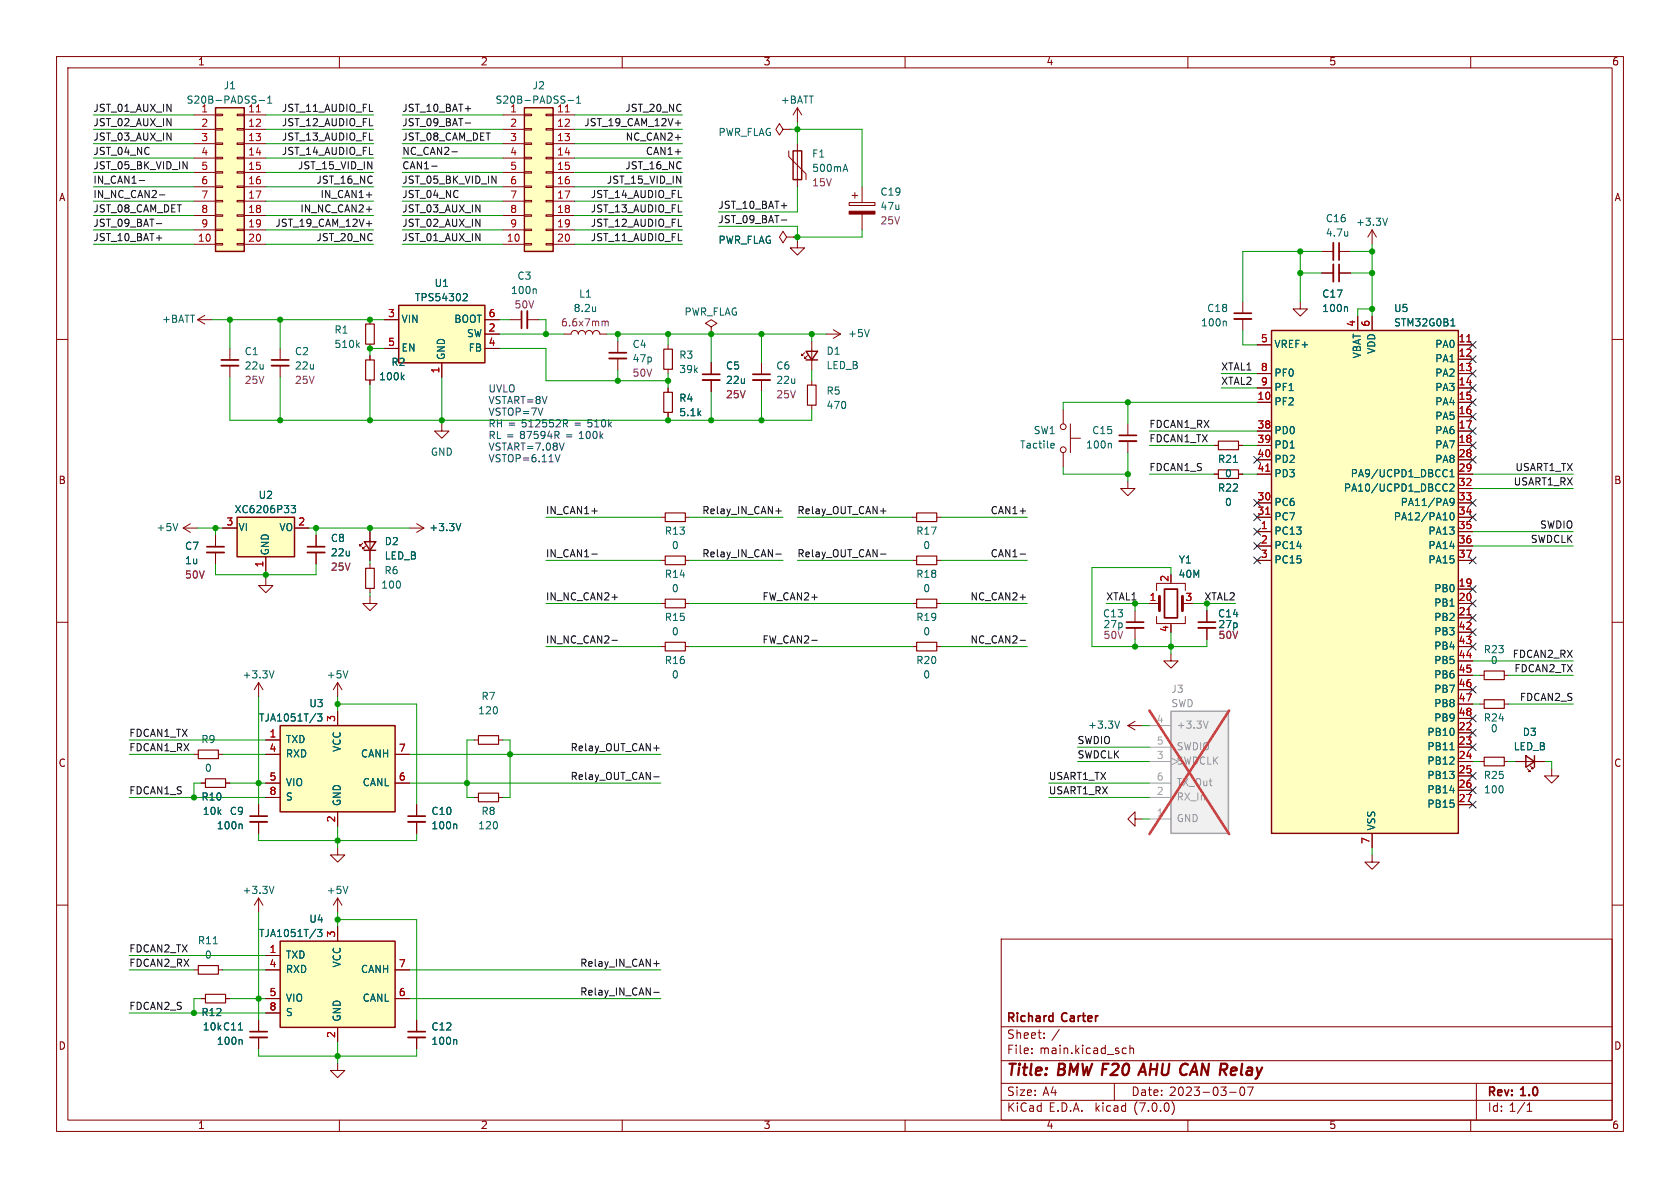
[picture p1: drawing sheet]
<svg xmlns="http://www.w3.org/2000/svg" width="297mm" height="210mm" viewBox="0 0 297 210" stroke-linecap="round" stroke-linejoin="round" font-family="sans-serif">
<g fill="none" stroke="#840000" stroke-width=".18">
<path d="M10 10h277v190h-277zM12 12h273v186h-273zM60 10v2M110 10v2M141 19.1v2.5M141 19.1l-.8 1.2M141 19.1l.7 1.2M160 10v2M210 10v2M260 10v2M34.3 20.3h3.8M34.3 22.9h3.8"/>
<path d="M34.3 25.4h3.8M34.3 27.9h3.8M34.3 30.5h3.8M34.3 33h3.8M34.3 35.6h3.8M34.3 38.1h3.8M38.1 38h1.3v.2h-1.3zM38.1 35.4h1.3v.3h-1.3zM38.1 32.9h1.3v.2h-1.3zM38.1 30.4h1.3v.2h-1.3zM38.1 27.8h1.3v.3h-1.3zM38.1 25.3h1.3v.2h-1.3z"/>
<path d="M38.1 22.7h1.3v.3h-1.3zM38.1 20.2h1.3v.2h-1.3zM41.9 38h1.3v.2h-1.3zM41.9 35.4h1.3v.3h-1.3zM41.9 32.9h1.3v.2h-1.3zM41.9 30.4h1.3v.2h-1.3zM41.9 27.8h1.3v.3h-1.3zM41.9 25.3h1.3v.2h-1.3zM41.9 22.7h1.3v.3h-1.3zM41.9 20.2h1.3v.2h-1.3zM43.2 20.3h3.8M43.2 22.9h3.8"/>
<path d="M43.2 25.4h3.8M43.2 27.9h3.8M43.2 30.5h3.8M43.2 33h3.8M43.2 35.6h3.8M43.2 38.1h3.8M88.9 20.3h3.8M88.9 22.9h3.8M88.9 25.4h3.8M88.9 27.9h3.8M88.9 30.5h3.8M88.9 33h3.8"/>
<path d="M88.9 35.6h3.8M88.9 38.1h3.8M92.7 38h1.3v.2h-1.3zM92.7 35.4h1.3v.3h-1.3zM92.7 32.9h1.3v.2h-1.3zM92.7 30.4h1.3v.2h-1.3zM92.7 27.8h1.3v.3h-1.3zM92.7 25.3h1.3v.2h-1.3zM92.7 22.7h1.3v.3h-1.3zM92.7 20.2h1.3v.2h-1.3zM96.5 38h1.3v.2h-1.3zM96.5 35.4h1.3v.3h-1.3z"/>
<path d="M96.5 32.9h1.3v.2h-1.3zM96.5 30.4h1.3v.2h-1.3zM96.5 27.8h1.3v.3h-1.3zM96.5 25.3h1.3v.2h-1.3zM96.5 22.7h1.3v.3h-1.3zM96.5 20.2h1.3v.2h-1.3zM97.8 20.3h3.8M97.8 22.9h3.8M97.8 25.4h3.8M97.8 27.9h3.8M97.8 30.5h3.8M97.8 33h3.8"/>
<path d="M97.8 35.6h3.8M97.8 38.1h3.8M138.4 22.9l-.6-1.1-.6 1.1 .6 1 .6-1h1.3M139.4 26.7v1l3.1 3v1.1M139.7 22.9h.1M141 25.4v7.6M150.1 35.8h4.6v.5h-4.6zM150.6 34.5h1M151.1 34v1.1M152.4 33v2.8M152.4 37.8v2.8M10 60h2"/>
<path d="M34.3 43.2h3.8M34.3 40.6h3.8M34.9 56.5h2.6M34.9 56.5l1.3 .8M36.2 55.8l-1.3 .7M38.1 43.1h1.3v.2h-1.3zM38.1 40.5h1.3v.3h-1.3zM41.9 43.1h1.3v.2h-1.3zM41.9 40.5h1.3v.3h-1.3zM43.2 43.2h3.8M43.2 40.6h3.8M65.4 56.5v.8"/>
<path d="M67.9 56.5h2.6M85.7 59.1h2.6M85.7 56.5h2.6M88.9 43.2h3.8M88.9 40.6h3.8M90.2 56.5h2M92.7 43.1h1.3v.2h-1.3zM92.7 40.5h1.3v.3h-1.3zM93.2 56.5h2M96.5 43.1h1.3v.2h-1.3zM96.5 40.5h1.3v.3h-1.3zM97.8 43.2h3.8"/>
<path d="M97.8 40.6h3.8M99.7 59.1h1.3a.64 .64 0 0 1 .6-.7 .64 .64 0 0 1 .6 .7 .64 .64 0 0 1 .7-.7 .64 .64 0 0 1 .6 .7 .64 .64 0 0 1 .6-.7 .64 .64 0 0 1 .7 .7 .64 .64 0 0 1 .6-.7 .64 .64 0 0 1 .6 .7h1.3M125.7 57.8l1-.6-1-.7-1 .7 1 .6v1.3M125.7 59.1h.1M139.1 41.9l-.7-1-.6 1 .6 1 .7-1h1.2M140.3 41.9h.1M141 42.5v1.3h1.2l-1.2 1.3-1.3-1.3h1.3M146 59.1h2.6M147.3 58.3l1.3 .8M148.6 59.1l-1.3 .7M219.7 53.3v2.1M219.7 56.4v2"/>
<path d="M229.9 53.3v1.3h1.2l-1.2 1.3-1.3-1.3h1.3M233.7 48.3h2M233.7 44.5h2M236.7 48.3h2.1M236.7 44.5h2.1M240 55.9v2.5M242.6 40.6l-.8 1.3M242.6 40.6v2.6M242.6 55.9v2.5M242.6 40.6l.7 1.3M285 60h2M40.6 61.6v2"/>
<path d="M40.6 64.6v2.1M49.5 61.6v2M49.5 64.6v2.1M65.4 60.8v.8M65.4 62.9v.7M65.4 67.2v.7M67.9 61.6h2.6M78.1 74.9v1.3h1.3l-1.3 1.3-1.3-1.3h1.3M78.1 64.1v2.6M85.7 61.6h2.6M109.2 60.3v2.1M109.2 63.4v2"/>
<path d="M118.1 61v.7M118.1 65.3v.7M118.1 68.6v.7M118.1 72.9v.8M125.7 64.1v2.1M125.7 67.2v2M134.6 64.1v2.1M134.6 67.2v2M142.2 62.4l-.5 .5v-.3v.3h.3M142.7 62.9l-.5 .5v-.3v.3h.3M143.5 60.3v5.1M143.5 67.3v.8"/>
<path d="M143.5 71.6v.8M188 72.4v2.5M189.2 77.5h1.8M189.2 74.9v5.1M199.4 74.9v2.1M199.4 78v2M214.6 78.7h.8M218.9 78.7h.8M222.2 71.1h2.6M222.2 61h2.6M222.2 66h2.6M222.2 68.6h2.6"/>
<path d="M222.2 76.2h2.6M222.2 78.7h2.6M257.8 71.1h2.5M257.8 61h2.5M257.8 63.5h2.5M257.8 66h2.5M257.8 68.6h2.5M257.8 73.7h2.5M257.8 76.2h2.5M257.8 78.7h2.5M32.4 93.3h2.5M32.4 93.3l1.3 .8"/>
<path d="M33.7 92.6l-1.3 .7M38.1 94.6v2M38.1 97.7v2M39.4 93.3h2.5M47 98.4v2.6M52.1 93.3h2.5M55.9 94.6v2M55.9 97.7v2M64.1 96l-.5 .5v-.2v.2h.3M64.6 96.5l-.5 .5v-.2v.2h.3M65.4 94v5.1M65.4 99.7v.8"/>
<path d="M72.4 93.3h2.5M73.7 92.6l1.2 .7M74.9 93.3l-1.2 .8M116.8 91.4h.8M116.8 99.1h.8M121.2 91.4h.7M121.2 99.1h.7M161.3 91.4h.8M161.3 99.1h.8M165.6 91.4h.8M165.6 99.1h.8M188 80v2.6"/>
<path d="M199.4 85.1v1.3h1.3l-1.3 1.2-1.3-1.2h1.3M214.6 83.8h.8M218.9 83.8h.8M222.2 91.4h2.6M222.2 99.1h2.6M222.2 94h2.6M222.2 96.5h2.6M222.2 81.3h2.6M222.2 83.8h2.6M222.2 88.9h2.6M257.8 91.4h2.5M257.8 99.1h2.5"/>
<path d="M257.8 94h2.5M257.8 96.5h2.5M257.8 81.3h2.5M257.8 83.8h2.5M257.8 88.9h2.5M257.8 86.4h2.5M10 110h2M47 102.2v1.3h1.3l-1.3 1.3-1.3-1.3h1.3M65.4 105.4v1.3h1.3l-1.3 1.3-1.3-1.3h1.3M65.4 104v.8M116.8 106.7h.8M116.8 114.3h.8"/>
<path d="M121.2 106.7h.7M121.2 114.3h.7M161.3 106.7h.8M161.3 114.3h.8M165.6 106.7h.8M165.6 114.3h.8M200.7 108v2M200.7 111v2M203.2 106.7h1.8M204.5 109v1.2h5v-1.2M204.5 104.4v-1.3h5v1.3M207 115.6v1.2h1.3l-1.3 1.3-1.3-1.3h1.3"/>
<path d="M207 110.2v.3M213.4 108v2M213.4 111v2M257.8 119.4h2.5M257.8 106.7h2.5M257.8 114.3h2.5M257.8 104.1h2.5M257.8 109.2h2.5M257.8 111.8h2.5M257.8 116.8h2.5M261.6 119.4h.8M265.9 119.4h.8"/>
<path d="M285 110h2M34.3 133.4h.8M35.6 138.4h.7M38.6 133.4h.8M39.9 138.4h.7M45.7 120.7v2.5M45.7 120.7l-.7 1.2M45.7 120.7l.8 1.2M47 138.4h2.5M47 133.4h2.5M47 130.8h2.5M59.7 120.7l-.8 1.2"/>
<path d="M59.7 120.7v2.5M59.7 125.7v2.6M59.7 120.7l.8 1.2M69.8 138.4h2.6M69.8 133.4h2.6M83.8 130.8h.8M88.1 130.8h.8M199.4 128.3h2.5M199.4 128.3l1.3 .7M200.7 127.5l-1.3 .8M257.8 129.5h2.5M257.8 132.1h2.5"/>
<path d="M257.8 134.6h2.5M257.8 137.2h2.5M257.8 139.7h2.5M257.8 121.9h2.5M257.8 124.5h2.5M257.8 127h2.5M261.6 134.6h.8M261.6 124.5h.8M265.9 134.6h.8M265.9 124.5h.8M268 134.6h5M270 135.9l.5 .5h-.2h.2v-.3"/>
<path d="M270.5 135.4l.5 .5h-.2h.2v-.3M274.3 135.9v1.3h1.3l-1.3 1.2-1.3-1.2h1.3M10 160h2M45.7 142.2v2.1M45.7 145.3v2M45.7 158.8v2.5M45.7 158.8l-.7 1.2M45.7 158.8l.8 1.2M47 141h2.5M59.7 149.9v1.2h1.3l-1.3 1.3-1.3-1.3h1.3M59.7 143.5v2.6M59.7 158.8v2.5"/>
<path d="M59.7 158.8l-.8 1.2M59.7 158.8l.8 1.2M73.7 142.2v2.1M73.7 145.3v2M83.8 141h.8M88.1 141h.8M200.7 144.8v1.3l-1.3-1.3 1.3-1.3v1.3h1.2M242.6 151.1v1.3h1.2l-1.2 1.3-1.3-1.3h1.3M242.6 147.3v2.6M257.8 142.2h2.5M285 160h2M34.3 171.5h.8"/>
<path d="M35.6 176.5h.7M38.6 171.5h.8M39.9 176.5h.7M47 171.5h2.5M47 176.5h2.5M47 168.9h2.5M47 179.1h2.5M59.7 163.8v2.6M69.8 171.5h2.6M69.8 176.5h2.6M177 166h108v32h-108zM45.7 180.3v2.1"/>
<path d="M45.7 183.4v2M59.7 188v1.2h1.3l-1.3 1.3-1.3-1.3h1.3M59.7 181.6v2.6M60 198v2M73.7 180.3v2.1M73.7 183.4v2M110 198v2M160 198v2M177 194.5h108M177 191.5h108M177 187.5h108M177 181.5h108"/>
<path d="M182.4 186.1v.2M182.4 185.3v.2M184.6 183.4v.2M184.6 182.6v.2M197 191.5v3M198.7 185.3h.4M199.1 186.2l-.4 .1M199.8 185.4l.2-.1h.3l.1 1M199.8 184.8v1.5M207.2 194.8a1.74 1.74 0 0 1 0 2.2M210 198v2M217.4 193.1h1.1"/>
<path d="M219.3 192.3a.81 .81 0 0 0 .4 1.4l.2-.2 .1-.4-.1-.8M221.5 192.2l-.6 1.5M260 198v2M261 191.5v6.5M270 196.5h.8M270 195.4l.4-.4v1.5"/>
<circle cx="188" cy="75.4" r=".51"/>
<circle cx="188" cy="79.5" r=".51"/>
</g>
<path d="M201.5 189.5h.9M202.1 188l-.9 2" fill="none" stroke="#840000" stroke-width=".4"/>
<g fill="none" stroke="#840000" stroke-width=".2">
<path d="M64.6 57.3h1.6v3.5h-1.6zM64.6 63.6h1.6v3.6h-1.6zM117.3 69.3h1.6v3.6h-1.6zM117.3 61.7h1.6v3.6h-1.6zM142.7 68.1h1.6v3.5h-1.6zM215.4 78h3.5v1.5h-3.5zM117.6 90.7h3.6v1.5h-3.6zM117.6 98.3h3.6v1.5h-3.6zM162.1 90.7h3.5v1.5h-3.5zM162.1 98.3h3.5v1.5h-3.5zM215.4 83.1h3.5v1.5h-3.5zM64.6 100.5h1.6v3.5h-1.6z"/>
<path d="M117.6 113.5h3.6v1.6h-3.6zM117.6 105.9h3.6v1.5h-3.6zM162.1 113.5h3.5v1.6h-3.5zM162.1 105.9h3.5v1.5h-3.5zM262.4 118.6h3.5v1.5h-3.5zM35.1 132.6h3.5v1.5h-3.5zM36.3 137.7h3.6v1.5h-3.6zM84.6 130h3.5v1.6h-3.5zM262.4 123.7h3.5v1.5h-3.5zM262.4 133.9h3.5v1.5h-3.5zM84.6 140.2h3.5v1.5h-3.5zM35.1 170.7h3.5v1.5h-3.5z"/>
<path d="M36.3 175.8h3.6v1.5h-3.6z"/>
</g>
<g fill="none" stroke="#006464" stroke-width=".18">
<path d="M45.8 17.8h1M47.3 18.2h.7M47.3 17.3l.4-.3v1.2M100.4 17.8h1M101.9 18.2h.8M101.9 17.3l.4-.3v1.2M149.1 29.9h.7M149.4 29l.5 1.3M245.3 38.6l-.4 1.2M82.1 51.9l.4 .1 .1 .3-.8 .9h.8M94.6 51.1l.2 .1v.7M153.7 58.3l-.4 1.2"/>
<path d="M216.6 56.8l.2 .2v.6M238 54.2l.2 .2v.7M256.5 57.6h.7M63.2 60.9l.3 .5M63.5 60.6l-.4 .5M71.1 66.7l.3 .4M71.4 66.3l-.4 .5M186 78.4h.3l.1 .3-.6 .1M186.3 79.1l-.3 .1M196.3 78.4l.2 .1v.7M31.4 92.5l-.4 1.3M51.5 89.4h.8l-.5 .5 .4 .1v.5l-.2 .1-.5-.1"/>
<path d="M81.5 92.5l-.5 1.3M255.6 83l.3 .1M255.6 85.6l.3 .1M255.9 84.2l-.3 .1M255.9 86.7l-.3 .1M256.3 84.3h.8M256.3 83.4l.4-.4v1.3M256.3 85.7l.5-.1 .3 .3-.8 .9h.8M256.5 90.7l.1-.1a.68 .68 0 0 1 .5 .7 .68 .68 0 0 1-.5 .6 .85 .85 0 0 1-.1-1.2zM257.1 88.6l-.3 .3h-.2l-.3-.3 .2-.4 .3-.1 .2 .1a.84 .84 0 0 1-.3 1.2h-.2M48.4 118.6l-.4 1.2M61.5 118.6l-.4 1.2"/>
<path d="M256.3 107.1h.8M56.1 126.2h.8l-.4 .5 .4 .1v.5l-.2 .2-.6-.2M197.9 127.5l-.4 1.2M256.3 132.5h.8M256.3 139.7h.8M42.6 145.7l.2 .2v.6M48.4 156.7l-.4 1.2M61.5 156.7l-.4 1.2M80.6 145.7l.1 .2v.6M56.1 164.3h.8l-.4 .5 .4 .1v.5l-.2 .2-.6-.2M42.6 183.8l.2 .2v.6M80.6 183.8l.1 .2v.6"/>
</g>
<g fill="none" stroke="#840000" stroke-width=".25">
<path d="M38.1 19.1h5.1v25.4h-5.1zM92.7 19.1h5.1v25.4h-5.1zM140.2 26.7h1.5v5.1h-1.5zM70.5 54h15.2v10.1h-15.2zM224.8 58.4h33v88.9h-33zM142.5 62.1h2l-1 1.5zM142.5 63.6h2M41.9 91.4h10.2v7h-10.2zM64.4 95.8h2l-1 1.5zM64.4 97.3h2M49.5 128.3h20.3v15.2h-20.3zM269.7 133.6l1.6 1-1.6 1z"/>
<path d="M271.3 133.6v2M49.5 166.4h20.3v15.2h-20.3z"/>
</g>
<g fill="none" stroke="#840000" stroke-width=".33">
<path d="M93.2 55v3M218.2 56.4h3M235.7 42.9v3.1M235.7 46.7v3.1M39.1 64.6h3.1M48 64.6h3.1M107.7 63.4h3M124.2 67.2h3.1M133.1 67.2h3M197.9 78h3M36.6 97.7h3M54.4 97.7h3"/>
<path d="M199.1 111h3.1M211.8 111h3.1M44.2 145.3h3M72.1 145.3h3.1M44.2 183.4h3M72.1 183.4h3.1"/>
</g>
<g fill="none" stroke="#840000" stroke-width=".3">
<path d="M92.2 55v3M218.2 55.4h3M236.7 42.9v3.1M236.7 46.7v3.1M39.1 63.6h3.1M48 63.6h3.1M107.7 62.4h3M124.2 66.2h3.1M133.1 66.2h3M197.9 77h3M36.6 96.6h3M54.4 96.6h3"/>
<path d="M199.1 110h3.1M205.9 104.1h2.3v5.1h-2.3zM211.8 110h3.1M44.2 144.3h3M72.1 144.3h3.1M44.2 182.4h3M72.1 182.4h3.1"/>
</g>
<g fill="#ffffc2" stroke="#ffffc2" stroke-width=".18">
<path d="M70.5 54h15.2v10.1h-15.2z"/>
<path d="M49.5 128.3h20.3v15.2h-20.3z"/>
<path d="M38.1 19.1h5.1v25.4h-5.1z"/>
<path d="M224.8 58.4h33v88.9h-33z"/>
<path d="M49.5 166.4h20.3v15.2h-20.3z"/>
<path d="M41.9 91.4h10.2v7h-10.2z"/>
<path d="M92.7 19.1h5.1v25.4h-5.1z"/>
</g>
<path d="M205 105.4v2.6M209 105.4v2.6" fill="none" stroke="#840000" stroke-width=".51"/>
<path d="M150.1 37.3h4.6v.5h-4.6z" fill="#840000" stroke="#840000" stroke-width=".18"/>
<path d="M106.8 56.8l.2 .2M107 57v.6M107 57l.2-.2h.3v.8" fill="none" stroke="#840084" stroke-width=".18"/>
<path d="M45.3 19.8h.8M99.9 19.8h.8M259.3 60.4h.7M223.8 90.9h.7M223.8 83.3h.7M259.3 108.7h.7" fill="none" stroke="#a90000" stroke-width=".18"/>
<path d="M207 125.7h10.2v21.6h-10.2z" fill="#f0f0f0" stroke="#f0f0f0" stroke-width=".18"/>
<path d="M207 125.7h10.2v21.6h-10.2z" fill="none" stroke="#a1a1a1" stroke-width=".25"/>
<path d="M203.2 134.6h3.8M203.2 128.3h3.8M203.2 132.1h3.8M203.2 138.4h3.8M207 134l1.3 .6-1.3 .7M203.2 144.8h3.8M203.2 141h3.8" fill="none" stroke="#a1a1a1" stroke-width=".18"/>
<path d="M213.6 127.5l-.4 1.2" fill="none" stroke="#989898" stroke-width=".18"/>
<path d="M203.2 125.6l14.1 21.8M217.3 125.6l-14.1 21.8" fill="none" stroke="#eb3a3d" stroke-width=".46"/>
<g fill="none" stroke="#0f0f0f" stroke-width=".18">
<path d="M24.6 31.9h1M27.6 39.5h1M28.2 34.5h.9M64.8 39.5h.9M64.8 34.5h.9M64.8 37h.9M76.3 29.4h1M79.9 26.8h1M82.2 21.8h1M119.4 21.8h.9M119.4 24.3h.9M138.1 38.9h1"/>
<path d="M104.6 90.3h1M104.6 98h1M137.2 90.3h.9M137.2 98h.9M137.6 89.8v1M155.7 90.3h.9M155.7 98h.9M180.3 98h1M108.2 105.6h1M108.2 113.2h1M143.5 113.2h1M180.3 105.6h1"/>
<path d="M180.3 113.2h1M115.6 132.2h.9M115.6 137.3h.9M115.6 170.3h.9M115.6 175.4h.9M116.1 169.9v.9"/>
</g>
<path d="M98.4 76.9l.4 .6M98.8 76.4v.3l-.1 .2M99.6 74.2h.5l.2 .2-.1 .4-.6 .1M99.7 78.3l-.4 1.3M99.9 74.9l.4 .6M99 80.4l-.4 1.2" fill="none" stroke="#0000c2" stroke-width=".18"/>
<g fill="none" stroke="#009600" stroke-width=".18">
<path d="M16.5 22.9h17.8M16.5 35.6h17.8M16.5 27.9h17.8M16.5 25.4h17.8M16.5 20.3h17.8M16.5 33h17.8M16.5 30.5h17.8M16.5 38.1h17.8M47 22.9h19M47 35.6h19M47 27.9h19M47 25.4h19"/>
<path d="M47 20.3h19M47 33h19M47 30.5h19M47 38.1h19M71.1 22.9h17.8M71.1 35.6h17.8M71.1 27.9h17.8M71.1 25.4h17.8M71.1 20.3h17.8M71.1 33h17.8M71.1 30.5h17.8M71.1 38.1h17.8"/>
<path d="M101.6 22.9h19M101.6 35.6h19M101.6 27.9h19M101.6 25.4h19M101.6 20.3h19M101.6 33h19M101.6 30.5h19M101.6 38.1h19M139.7 22.9h12.7v10.1M141 21.6v3.8M141 33v4.5h-14M16.5 43.2h17.8"/>
<path d="M16.5 40.6h17.8M37.5 56.5h30.4M40.6 56.5v5.1M47 43.2h19M47 40.6h19M49.5 56.5v5.1M71.1 43.2h17.8M71.1 40.6h17.8M88.3 59.1h11.4M88.3 56.5h1.9M95.2 56.5h1.3v2.6M101.6 43.2h19"/>
<path d="M101.6 40.6h19M107.3 59.1h38.7M109.2 59.1v1.2M118.1 59.1v1.9M125.7 59.1v5M127 40h14v2.5M134.6 59.1v5M143.5 59.1v1.2M152.4 40.6v1.3h-12.1M219.7 58.4v2.6h2.5M229.9 48.3h3.8M229.9 44.5v8.8"/>
<path d="M233.7 44.5h-14v8.8M238.8 44.5h3.8M238.8 48.3h3.8M242.6 43.2v12.7M242.6 54.6h-2.6v1.3M40.6 66.7v7.6h102.9v-1.9M49.5 66.7v7.6M65.4 67.9v6.4M67.9 61.6h-2.5v1.3M78.1 66.7v8.2M88.3 61.6h8.2v5.7h21.6M109.2 65.4v1.9"/>
<path d="M118.1 66v2.6M118.1 73.7v.6M125.7 69.2v5.1M134.6 69.2v5.1M143.5 65.4v1.9M199.4 71.1v3.8M203.2 78.7h11.4M203.2 76.2h19M215.9 68.6h6.3M215.9 66h6.3M219.7 78.7h2.5M222.2 71.1h-34.2v1.3"/>
<path d="M34.9 93.3h4.5M38.1 99.7v1.9h17.8v-1.9M38.1 93.3v1.3M54.6 93.3h17.8M55.9 93.3v1.3M65.4 93.3v.7M65.4 99.1v.6M96.5 99.1h20.3M96.5 91.4h20.3M121.9 99.1h16.5M121.9 91.4h16.5M141 99.1h20.3"/>
<path d="M141 91.4h20.3M166.4 99.1h15.2M166.4 91.4h15.2M188 82.6v1.2h11.4M199.4 80v5.1M203.2 83.8h11.4M219.7 83.8h2.5M260.3 86.4h17.8M260.3 83.8h17.8M260.3 96.5h17.8M260.3 94h17.8M47 101v1.2"/>
<path d="M65.4 104.8v.6M96.5 114.3h20.3M96.5 106.7h20.3M121.9 114.3h39.4M121.9 106.7h39.4M166.4 114.3h15.2M166.4 106.7h15.2M195.6 106.7h7.6M200.7 106.7v1.3M200.7 113v1.3M207 101.6v-1.3h-14v14h20.4v-1.3M207 111.8v3.8"/>
<path d="M210.8 106.7h7.6M213.4 106.7v1.3M260.3 119.4h1.3M260.3 116.8h17.8M266.7 119.4h11.4M22.9 133.4h11.4M22.9 130.8h24.1M35.6 138.4h-1.3v2.6M39.4 133.4h7.6M40.6 138.4h6.4M45.7 123.2v19M59.7 124.5h14v17.7"/>
<path d="M59.7 123.2v2.5M72.4 133.4h44.4M72.4 138.4h44.4M83.8 130.8h-1.3v10.2h1.3M88.9 130.8h1.3v10.2h-1.3M185.4 138.4h17.8M190.5 134.6h12.7M190.5 132.1h12.7M201.9 128.3h1.3M260.3 134.6h1.3M260.3 124.5h1.3M266.7 134.6h1.3"/>
<path d="M266.7 124.5h11.4M273 134.6h1.3v1.3M22.9 141h24.1M45.7 147.3v1.3h28v-1.3M59.7 146.1v3.8M185.4 141h17.8M201.9 144.8h1.3M242.6 149.9v1.2M22.9 171.5h11.4M22.9 179.1h24.1M22.9 168.9h24.1M35.6 176.5h-1.3v2.6"/>
<path d="M39.4 171.5h7.6M40.6 176.5h6.4M45.7 161.3v19M59.7 161.3v2.5M59.7 162.6h14v17.7M72.4 176.5h44.4M72.4 171.5h44.4M45.7 185.4v1.3h28v-1.3M59.7 184.2v3.8"/>
</g>
<g fill="none" stroke="#000084" stroke-width=".18">
<path d="M259.7 78.1l1.3 1.2M259.7 65.4l1.3 1.2M259.7 70.5l1.3 1.2M259.7 60.4l1.3 1.2M259.7 62.9l1.3 1.2M259.7 73.1l1.3 1.2M259.7 75.6l1.3 1.2M259.7 68l1.3 1.2M261 78.1l-1.3 1.2M261 65.4l-1.3 1.2M261 70.5l-1.3 1.2M261 60.4l-1.3 1.2"/>
<path d="M261 62.9l-1.3 1.2M261 73.1l-1.3 1.2M261 75.6l-1.3 1.2M261 68l-1.3 1.2M221.6 90.8l1.3 1.2M221.6 88.3l1.3 1.2M221.6 95.9l1.3 1.2M221.6 98.5l1.3 1.2M221.6 80.7l1.3 1.2M221.6 93.4l1.3 1.2M222.9 98.5l-1.3 1.2M222.9 90.8l-1.3 1.2"/>
<path d="M222.9 88.3l-1.3 1.2M222.9 95.9l-1.3 1.2M222.9 80.7l-1.3 1.2M222.9 93.4l-1.3 1.2M259.7 88.3l1.3 1.2M259.7 80.7l1.3 1.2M259.7 90.8l1.3 1.2M259.7 98.5l1.3 1.2M261 88.3l-1.3 1.2M261 80.7l-1.3 1.2M261 90.8l-1.3 1.2M261 98.5l-1.3 1.2"/>
<path d="M259.7 111.2l1.3 1.2M259.7 108.6l1.3 1.2M259.7 103.5l1.3 1.2M259.7 106.1l1.3 1.2M259.7 113.7l1.3 1.2M261 111.2l-1.3 1.2M261 108.6l-1.3 1.2M261 103.5l-1.3 1.2M261 106.1l-1.3 1.2M261 113.7l-1.3 1.2M259.7 128.9l1.3 1.2M259.7 126.4l1.3 1.2"/>
<path d="M259.7 121.3l1.3 1.2M259.7 131.5l1.3 1.2M259.7 136.6l1.3 1.2M259.7 139.1l1.3 1.2M261 128.9l-1.3 1.2M261 126.4l-1.3 1.2M261 121.3l-1.3 1.2M261 131.5l-1.3 1.2M261 136.6l-1.3 1.2M261 139.1l-1.3 1.2M259.7 141.6l1.3 1.2M261 141.6l-1.3 1.2"/>
</g>
<g fill="#009600" stroke="#009600" stroke-width=".18">
<circle cx="143.5" cy="59.1" r=".46"/>
<circle cx="134.6" cy="59.1" r=".46"/>
<circle cx="118.1" cy="59.1" r=".46"/>
<circle cx="125.7" cy="59.1" r=".46"/>
<circle cx="141" cy="41.9" r=".46"/>
<circle cx="141" cy="22.9" r=".46"/>
<circle cx="229.9" cy="44.5" r=".46"/>
<circle cx="229.9" cy="48.3" r=".46"/>
<circle cx="242.6" cy="48.3" r=".46"/>
<circle cx="242.6" cy="54.6" r=".46"/>
<circle cx="242.6" cy="44.5" r=".46"/>
<circle cx="213.4" cy="106.7" r=".46"/>
<circle cx="207" cy="114.3" r=".46"/>
<circle cx="134.6" cy="74.3" r=".46"/>
<circle cx="199.4" cy="71.1" r=".46"/>
<circle cx="199.4" cy="83.8" r=".46"/>
<circle cx="200.7" cy="114.3" r=".46"/>
<circle cx="200.7" cy="106.7" r=".46"/>
<circle cx="96.5" cy="59.1" r=".46"/>
<circle cx="65.4" cy="61.6" r=".46"/>
<circle cx="65.4" cy="56.5" r=".46"/>
<circle cx="40.6" cy="56.5" r=".46"/>
<circle cx="49.5" cy="56.5" r=".46"/>
<circle cx="109.2" cy="67.3" r=".46"/>
<circle cx="109.2" cy="59.1" r=".46"/>
<circle cx="78.1" cy="74.3" r=".46"/>
<circle cx="118.1" cy="67.3" r=".46"/>
<circle cx="125.7" cy="74.3" r=".46"/>
<circle cx="118.1" cy="74.3" r=".46"/>
<circle cx="90.2" cy="133.4" r=".46"/>
<circle cx="59.7" cy="148.6" r=".46"/>
<circle cx="82.5" cy="138.4" r=".46"/>
<circle cx="59.7" cy="124.5" r=".46"/>
<circle cx="65.4" cy="93.3" r=".46"/>
<circle cx="55.9" cy="93.3" r=".46"/>
<circle cx="65.4" cy="74.3" r=".46"/>
<circle cx="47" cy="101.6" r=".46"/>
<circle cx="49.5" cy="74.3" r=".46"/>
<circle cx="38.1" cy="93.3" r=".46"/>
<circle cx="59.7" cy="162.6" r=".46"/>
<circle cx="45.7" cy="176.5" r=".46"/>
<circle cx="34.3" cy="179.1" r=".46"/>
<circle cx="59.7" cy="186.7" r=".46"/>
<circle cx="45.7" cy="138.4" r=".46"/>
<circle cx="34.3" cy="141" r=".46"/>
</g>
<g font-size="2.8" fill="#840000">
<text x="178" y="190.8">Title:</text>
<text x="187.1" y="190.8">BMW F20</text>
<text x="202.8" y="190.8">AHU CAN Relay</text>
</g>
<g font-size="2.1" fill="#840000">
<text x="178" y="183.9">Sheet:</text>
<text x="178" y="181.1">Richard</text>
<text x="185.9" y="183.9">/</text>
<text x="187.9" y="181.1">Carter</text>
<text x="178" y="186.6">File:</text>
<text x="183.8" y="186.6">main.kicad_sch</text>
<text x="178" y="196.8">KiCad</text>
<text x="178" y="194">Size:</text>
<text x="184.3" y="194">A4</text>
<text x="185.4" y="196.8">E.D.A.</text>
<text x="193.7" y="196.8">kicad</text>
<text x="200" y="194">Date:</text>
<text x="200.6" y="196.8">(7.0.0)</text>
<text x="206.7" y="194">2023-03-07</text>
<text x="263" y="194.2">Rev:</text>
<text x="263" y="196.8">Id: 1/1</text>
<text x="269" y="194.2">1.0</text>
</g>
<g font-size="1.8" fill="#840000">
<text x="35" y="11.8">1</text>
<text x="85" y="11.8">2</text>
<text x="135" y="11.8">3</text>
<text x="185" y="11.8">4</text>
<text x="235" y="11.8">5</text>
<text x="285" y="11.8">6</text>
<text x="10.4" y="35.8">A</text>
<text x="285.4" y="35.8">A</text>
<text x="10.3" y="85.8">B</text>
<text x="285.3" y="85.8">B</text>
<text x="10.3" y="135.8">C</text>
<text x="285.3" y="135.8">C</text>
<text x="10.3" y="185.8">D</text>
<text x="285.3" y="185.8">D</text>
<text x="35" y="199.8">1</text>
<text x="85" y="199.8">2</text>
<text x="135" y="199.8">3</text>
<text x="185" y="199.8">4</text>
<text x="235" y="199.8">5</text>
<text x="285" y="199.8">6</text>
</g>
<g font-size="1.8" fill="#006464">
<text x="39.5" y="16.1">J1</text>
<text x="94.1" y="16.1">J2</text>
<text x="32.9" y="18.6">S20B-PADSS-1</text>
<text x="35.5" y="20.1">1</text>
<text x="43.8" y="20.1">11</text>
<text x="87.5" y="18.6">S20B-PADSS-1</text>
<text x="90.1" y="20.1">1</text>
<text x="98.4" y="20.1">11</text>
<text x="138" y="18.6">+BATT</text>
<text x="127" y="24.3">PWR_FLAG</text>
<text x="143.5" y="28.1">F1</text>
<text x="143.5" y="30.7">500mA</text>
<text x="155.6" y="34.9">C19</text>
<text x="155.6" y="37.4">47u</text>
<text x="234.3" y="39.6">C16</text>
<text x="239.7" y="40.2">+3.3V</text>
<text x="127" y="43.4">PWR_FLAG</text>
<text x="234.3" y="42.1">4.7u</text>
<text x="73.3" y="53.5">TPS54302</text>
<text x="76.8" y="51">U1</text>
<text x="90.3" y="52.3">100n</text>
<text x="91.4" y="49.7">C3</text>
<text x="102.3" y="52.9">L1</text>
<text x="233.7" y="52.9">C17</text>
<text x="28.6" y="57.3">+BATT</text>
<text x="59.1" y="59.2">R1</text>
<text x="71" y="57.3">VIN</text>
<text x="80.2" y="57.3">BOOT</text>
<text x="82.4" y="59.9">SW</text>
<text x="101.4" y="55.4">8.2u</text>
<text x="120.9" y="56.1">PWR_FLAG</text>
<text x="149.9" y="59.9">+5V</text>
<text x="212.3" y="58">100n</text>
<text x="213.3" y="55.4">C18</text>
<text x="233.7" y="55.4">100n</text>
<text x="246.4" y="55.4">U5</text>
<text x="246.4" y="58">STM32G0B1</text>
<text x="43.2" y="63.1">C1</text>
<text x="43.2" y="65.6">22u</text>
<text x="52.1" y="63.1">C2</text>
<text x="52.1" y="65.6">22u</text>
<text x="59.1" y="61.8">510k</text>
<text x="69.1" y="65">R2</text>
<text x="71" y="62.4">EN</text>
<text x="78.9" y="63.6" transform="rotate(-90 78.9 63.6)">GND</text>
<text x="82.7" y="62.4">FB</text>
<text x="111.8" y="61.8">C4</text>
<text x="111.8" y="64.3">47p</text>
<text x="120" y="63.7">R3</text>
<text x="128.3" y="65.6">C5</text>
<text x="137.2" y="65.6">C6</text>
<text x="146.1" y="63">D1</text>
<text x="146.1" y="65.5">LED_B</text>
<text x="225.3" y="61.8">VREF+</text>
<text x="240.9" y="63.5" transform="rotate(-90 240.9 63.5)">VBAT</text>
<text x="243.4" y="62.7" transform="rotate(-90 243.4 62.7)">VDD</text>
<text x="253.6" y="61.8">PA0</text>
<text x="253.6" y="64.3">PA1</text>
<text x="67" y="67.5">100k</text>
<text x="120" y="71.3">R4</text>
<text x="120" y="66.2">39k</text>
<text x="128.3" y="68.1">22u</text>
<text x="137.2" y="68.1">22u</text>
<text x="146.1" y="70">R5</text>
<text x="225.3" y="71.9">PF2</text>
<text x="225.3" y="66.9">PF0</text>
<text x="225.3" y="69.4">PF1</text>
<text x="253.6" y="66.9">PA2</text>
<text x="253.6" y="69.4">PA3</text>
<text x="253.6" y="71.9">PA4</text>
<text x="120" y="73.9">5.1k</text>
<text x="146.1" y="72.6">470</text>
<text x="182.7" y="77">SW1</text>
<text x="193" y="77">C15</text>
<text x="225.3" y="77">PD0</text>
<text x="253.6" y="74.5">PA5</text>
<text x="253.6" y="77">PA6</text>
<text x="76.1" y="80.8">GND</text>
<text x="180.3" y="79.6">Tactile</text>
<text x="191.9" y="79.6">100n</text>
<text x="215.3" y="82.1">R21</text>
<text x="225.3" y="79.6">PD1</text>
<text x="225.3" y="82.1">PD2</text>
<text x="253.6" y="79.6">PA7</text>
<text x="253.6" y="82.1">PA8</text>
<text x="45.7" y="88.5">U2</text>
<text x="215.3" y="87.2">R22</text>
<text x="216.5" y="89.7">0</text>
<text x="216.5" y="84.6">0</text>
<text x="225.3" y="89.7">PC6</text>
<text x="225.3" y="84.6">PD3</text>
<text x="237.5" y="87.2">PA10/UCPD1_DBCC2</text>
<text x="238.7" y="84.6">PA9/UCPD1_DBCC1</text>
<text x="247.5" y="89.7">PA11/PA9</text>
<text x="27.6" y="94.2">+5V</text>
<text x="41.4" y="91">XC6206P33</text>
<text x="42.2" y="94.2">VI</text>
<text x="49.3" y="94.2">VO</text>
<text x="75.8" y="94.2">+3.3V</text>
<text x="117.5" y="94.8">R13</text>
<text x="161.9" y="94.8">R17</text>
<text x="225.3" y="94.8">PC13</text>
<text x="225.3" y="92.3">PC7</text>
<text x="246.3" y="92.3">PA12/PA10</text>
<text x="252.4" y="94.8">PA13</text>
<text x="32.6" y="97.5">C7</text>
<text x="32.6" y="100">1u</text>
<text x="47.8" y="98.2" transform="rotate(-90 47.8 98.2)">GND</text>
<text x="58.4" y="96.1">C8</text>
<text x="58.4" y="98.6">22u</text>
<text x="67.9" y="101.8">R6</text>
<text x="68" y="96.6">D2</text>
<text x="68" y="99.2">LED_B</text>
<text x="118.7" y="97.3">0</text>
<text x="163.2" y="97.3">0</text>
<text x="208.3" y="99.9">Y1</text>
<text x="225.3" y="97.3">PC14</text>
<text x="225.3" y="99.9">PC15</text>
<text x="252.4" y="97.3">PA14</text>
<text x="252.4" y="99.9">PA15</text>
<text x="67.3" y="104.3">100</text>
<text x="117.5" y="102.4">R14</text>
<text x="118.7" y="105">0</text>
<text x="161.9" y="102.4">R18</text>
<text x="163.2" y="105">0</text>
<text x="208.3" y="102.4">40M</text>
<text x="253.4" y="105">PB0</text>
<text x="253.4" y="107.5">PB1</text>
<text x="117.5" y="110">R15</text>
<text x="118.7" y="112.6">0</text>
<text x="161.9" y="110">R19</text>
<text x="163.2" y="112.6">0</text>
<text x="194.9" y="109.4">C13</text>
<text x="195" y="111.3">27p</text>
<text x="215.3" y="109.4">C14</text>
<text x="215.3" y="111.3">27p</text>
<text x="253.4" y="110">PB2</text>
<text x="253.4" y="112.6">PB3</text>
<text x="117.5" y="117.7">R16</text>
<text x="161.9" y="117.7">R20</text>
<text x="253.4" y="115.1">PB4</text>
<text x="253.4" y="117.7">PB5</text>
<text x="262.3" y="115.8">R23</text>
<text x="263.5" y="117.7">0</text>
<text x="42.8" y="120.2">+3.3V</text>
<text x="54.6" y="125.3">U3</text>
<text x="57.7" y="120.2">+5V</text>
<text x="85.1" y="124">R7</text>
<text x="118.7" y="120.2">0</text>
<text x="163.2" y="120.2">0</text>
<text x="253.4" y="120.2">PB6</text>
<text x="253.4" y="122.7">PB7</text>
<text x="253.4" y="125.3">PB8</text>
<text x="35.5" y="131.6">R9</text>
<text x="45.7" y="127.8">TJA1051T/3</text>
<text x="50.5" y="131.6">TXD</text>
<text x="84.5" y="126.6">120</text>
<text x="192.3" y="129.1">+3.3V</text>
<text x="252.2" y="130.4">PB10</text>
<text x="253.4" y="127.8">PB9</text>
<text x="262.3" y="127.8">R24</text>
<text x="263.5" y="129.7">0</text>
<text x="269.1" y="130.4">D3</text>
<text x="36.2" y="136.7">0</text>
<text x="50.5" y="134.2">RXD</text>
<text x="60.5" y="133" transform="rotate(-90 60.5 133)">VCC</text>
<text x="63.7" y="134.2">CANH</text>
<text x="252.2" y="132.9">PB11</text>
<text x="252.2" y="135.4">PB12</text>
<text x="252.2" y="138">PB13</text>
<text x="262.3" y="138">R25</text>
<text x="267.5" y="132.9">LED_B</text>
<text x="35.5" y="141.8">R10</text>
<text x="50.5" y="139.3">VIO</text>
<text x="50.5" y="141.8">S</text>
<text x="60.5" y="142.5" transform="rotate(-90 60.5 142.5)">GND</text>
<text x="64" y="139.3">CANL</text>
<text x="252.2" y="140.5">PB14</text>
<text x="252.2" y="143.1">PB15</text>
<text x="262.3" y="140.5">100</text>
<text x="35.8" y="144.3">10k</text>
<text x="38.3" y="146.9">100n</text>
<text x="40.6" y="144.3">C9</text>
<text x="76.2" y="144.3">C10</text>
<text x="76.2" y="146.9">100n</text>
<text x="84.5" y="146.9">120</text>
<text x="85.1" y="144.3">R8</text>
<text x="243.4" y="146.8" transform="rotate(-90 243.4 146.8)">VSS</text>
<text x="42.8" y="158.3">+3.3V</text>
<text x="57.7" y="158.3">+5V</text>
<text x="34.9" y="167.2">R11</text>
<text x="45.7" y="165.9">TJA1051T/3</text>
<text x="54.6" y="163.4">U4</text>
<text x="36.2" y="169.7">0</text>
<text x="50.5" y="169.7">TXD</text>
<text x="50.5" y="172.3">RXD</text>
<text x="60.5" y="171.1" transform="rotate(-90 60.5 171.1)">VCC</text>
<text x="63.7" y="172.3">CANH</text>
<text x="35.5" y="179.9">R12</text>
<text x="50.5" y="177.4">VIO</text>
<text x="50.5" y="179.9">S</text>
<text x="64" y="177.4">CANL</text>
<text x="35.8" y="182.4">10k C11</text>
<text x="38.3" y="185">100n</text>
<text x="60.5" y="180.6" transform="rotate(-90 60.5 180.6)">GND</text>
<text x="76.2" y="182.4">C12</text>
<text x="76.2" y="185">100n</text>
</g>
<g font-size="1.8" fill="#0f0f0f">
<text x="16.5" y="22.5">JST_02_AUX_IN</text>
<text x="16.5" y="20">JST_01_AUX_IN</text>
<text x="49.7" y="22.5">JST_12_AUDIO_FL</text>
<text x="49.7" y="20">JST_11_AUDIO_FL</text>
<text x="71.1" y="22.5">JST_09_BAT-</text>
<text x="71.1" y="20">JST_10_BAT+</text>
<text x="103.2" y="22.5">JST_19_CAM_12V+</text>
<text x="110.4" y="20">JST_20_NC</text>
<text x="16.5" y="27.6">JST_04_NC</text>
<text x="16.5" y="25.1">JST_03_AUX_IN</text>
<text x="49.7" y="27.6">JST_14_AUDIO_FL</text>
<text x="49.7" y="25.1">JST_13_AUDIO_FL</text>
<text x="71.1" y="27.6">NC_CAN2-</text>
<text x="71.1" y="25.1">JST_08_CAM_DET</text>
<text x="110.5" y="25.1">NC_CAN2+</text>
<text x="114.1" y="27.6">CAN1+</text>
<text x="16.5" y="30.1">JST_05_BK_VID_IN</text>
<text x="16.5" y="32.7">IN_CAN1-</text>
<text x="16.5" y="35.2">IN_NC_CAN2-</text>
<text x="52.5" y="30.1">JST_15_VID_IN</text>
<text x="55.8" y="32.7">JST_16_NC</text>
<text x="56.5" y="35.2">IN_CAN1+</text>
<text x="71.1" y="32.7">JST_05_BK_VID_IN</text>
<text x="71.1" y="35.2">JST_04_NC</text>
<text x="71.1" y="30.1">CAN1-</text>
<text x="104.3" y="35.2">JST_14_AUDIO_FL</text>
<text x="107.2" y="32.7">JST_15_VID_IN</text>
<text x="110.4" y="30.1">JST_16_NC</text>
<text x="16.5" y="40.3">JST_09_BAT-</text>
<text x="16.5" y="37.8">JST_08_CAM_DET</text>
<text x="48.6" y="40.3">JST_19_CAM_12V+</text>
<text x="53" y="37.8">IN_NC_CAN2+</text>
<text x="71.1" y="40.3">JST_02_AUX_IN</text>
<text x="71.1" y="37.8">JST_03_AUX_IN</text>
<text x="104.3" y="40.3">JST_12_AUDIO_FL</text>
<text x="104.3" y="37.8">JST_13_AUDIO_FL</text>
<text x="127" y="39.7">JST_09_BAT-</text>
<text x="127" y="37.1">JST_10_BAT+</text>
<text x="16.5" y="42.8">JST_10_BAT+</text>
<text x="55.8" y="42.8">JST_20_NC</text>
<text x="71.1" y="42.8">JST_01_AUX_IN</text>
<text x="104.3" y="42.8">JST_11_AUDIO_FL</text>
<text x="215.9" y="65.7">XTAL1</text>
<text x="215.9" y="68.2">XTAL2</text>
<text x="203.2" y="75.9">FDCAN1_RX</text>
<text x="203.2" y="83.5">FDCAN1_S</text>
<text x="203.2" y="78.4">FDCAN1_TX</text>
<text x="267.8" y="83.5">USART1_TX</text>
<text x="267.5" y="86">USART1_RX</text>
<text x="96.5" y="91.1">IN_CAN1+</text>
<text x="124" y="91.1">Relay_IN_CAN+</text>
<text x="141" y="91.1">Relay_OUT_CAN+</text>
<text x="175" y="91.1">CAN1+</text>
<text x="272.1" y="93.6">SWDIO</text>
<text x="96.5" y="98.7">IN_CAN1-</text>
<text x="124" y="98.7">Relay_IN_CAN-</text>
<text x="141" y="98.7">Relay_OUT_CAN-</text>
<text x="175" y="98.7">CAN1-</text>
<text x="270.5" y="96.2">SWDCLK</text>
<text x="96.5" y="106.3">IN_NC_CAN2+</text>
<text x="134.7" y="106.3">FW_CAN2+</text>
<text x="171.4" y="106.3">NC_CAN2+</text>
<text x="195.6" y="106.3">XTAL1</text>
<text x="212.8" y="106.3">XTAL2</text>
<text x="96.5" y="114">IN_NC_CAN2-</text>
<text x="134.7" y="114">FW_CAN2-</text>
<text x="171.4" y="114">NC_CAN2-</text>
<text x="267.3" y="116.5">FDCAN2_RX</text>
<text x="267.6" y="119">FDCAN2_TX</text>
<text x="268.6" y="124.1">FDCAN2_S</text>
<text x="22.9" y="130.5">FDCAN1_TX</text>
<text x="190.5" y="131.7">SWDIO</text>
<text x="22.9" y="133">FDCAN1_RX</text>
<text x="100.7" y="133">Relay_OUT_CAN+</text>
<text x="190.5" y="134.3">SWDCLK</text>
<text x="22.9" y="140.6">FDCAN1_S</text>
<text x="100.7" y="138.1">Relay_OUT_CAN-</text>
<text x="185.4" y="140.6">USART1_RX</text>
<text x="185.4" y="138.1">USART1_TX</text>
<text x="22.9" y="168.6">FDCAN2_TX</text>
<text x="22.9" y="171.1">FDCAN2_RX</text>
<text x="102.4" y="171.1">Relay_IN_CAN+</text>
<text x="22.9" y="178.7">FDCAN2_S</text>
<text x="102.4" y="176.2">Relay_IN_CAN-</text>
</g>
<g font-size="1.8" fill="#a90000">
<text x="35.5" y="22.6">2</text>
<text x="43.8" y="22.6">12</text>
<text x="90.1" y="22.6">2</text>
<text x="98.4" y="22.6">12</text>
<text x="35.5" y="25.1">3</text>
<text x="35.5" y="27.7">4</text>
<text x="43.8" y="25.1">13</text>
<text x="43.8" y="27.7">14</text>
<text x="90.1" y="25.1">3</text>
<text x="90.1" y="27.7">4</text>
<text x="98.4" y="25.1">13</text>
<text x="98.4" y="27.7">14</text>
<text x="35.5" y="30.2">5</text>
<text x="35.5" y="32.8">6</text>
<text x="35.5" y="35.3">7</text>
<text x="43.8" y="30.2">15</text>
<text x="43.8" y="32.8">16</text>
<text x="43.8" y="35.3">17</text>
<text x="90.1" y="30.2">5</text>
<text x="90.1" y="32.8">6</text>
<text x="90.1" y="35.3">7</text>
<text x="98.4" y="30.2">15</text>
<text x="98.4" y="32.8">16</text>
<text x="98.4" y="35.3">17</text>
<text x="35.5" y="37.8">8</text>
<text x="35.5" y="40.4">9</text>
<text x="43.8" y="37.8">18</text>
<text x="43.8" y="40.4">19</text>
<text x="90.1" y="37.8">8</text>
<text x="90.1" y="40.4">9</text>
<text x="98.4" y="37.8">18</text>
<text x="98.4" y="40.4">19</text>
<text x="34.9" y="42.9">10</text>
<text x="43.8" y="42.9">20</text>
<text x="89.5" y="42.9">10</text>
<text x="98.4" y="42.9">20</text>
<text x="68.5" y="56.3">3</text>
<text x="86.3" y="58.8">2</text>
<text x="86.3" y="56.3">6</text>
<text x="239.8" y="57.8" transform="rotate(-90 239.8 57.8)">4</text>
<text x="242.3" y="57.8" transform="rotate(-90 242.3 57.8)">6</text>
<text x="68.5" y="61.3">5</text>
<text x="86.3" y="61.3">4</text>
<text x="222.9" y="60.7">5</text>
<text x="222.9" y="65.8">8</text>
<text x="257.8" y="60.7">11</text>
<text x="257.8" y="63.2">12</text>
<text x="257.8" y="65.8">13</text>
<text x="77.9" y="66.1" transform="rotate(-90 77.9 66.1)">1</text>
<text x="222.2" y="70.9">10</text>
<text x="222.9" y="68.3">9</text>
<text x="257.8" y="68.3">14</text>
<text x="257.8" y="70.9">15</text>
<text x="222.2" y="75.9">38</text>
<text x="257.8" y="73.4">16</text>
<text x="257.8" y="75.9">17</text>
<text x="222.2" y="78.5">39</text>
<text x="222.2" y="81">40</text>
<text x="222.2" y="83.6">41</text>
<text x="257.8" y="78.5">18</text>
<text x="257.8" y="81">28</text>
<text x="257.8" y="83.6">29</text>
<text x="222.2" y="88.6">30</text>
<text x="257.8" y="86.1">32</text>
<text x="257.8" y="88.6">33</text>
<text x="40" y="93.1">3</text>
<text x="52.7" y="93.1">2</text>
<text x="222.2" y="91.2">31</text>
<text x="222.9" y="93.7">1</text>
<text x="257.8" y="91.2">34</text>
<text x="257.8" y="93.7">35</text>
<text x="46.7" y="100.4" transform="rotate(-90 46.7 100.4)">1</text>
<text x="222.9" y="96.3">2</text>
<text x="222.9" y="98.8">3</text>
<text x="257.8" y="96.3">36</text>
<text x="257.8" y="98.8">37</text>
<text x="203.2" y="106.4">1</text>
<text x="206.8" y="102.9" transform="rotate(-90 206.8 102.9)">2</text>
<text x="209.5" y="106.4">3</text>
<text x="257.8" y="103.9">19</text>
<text x="257.8" y="106.4">20</text>
<text x="206.8" y="111.8" transform="rotate(-90 206.8 111.8)">4</text>
<text x="257.8" y="109">21</text>
<text x="257.8" y="111.5">42</text>
<text x="257.8" y="114">43</text>
<text x="257.8" y="116.6">44</text>
<text x="257.8" y="119.1">45</text>
<text x="257.8" y="121.7">46</text>
<text x="257.8" y="124.2">47</text>
<text x="47.6" y="130.6">1</text>
<text x="59.4" y="127.7" transform="rotate(-90 59.4 127.7)">3</text>
<text x="257.8" y="129.3">22</text>
<text x="257.8" y="131.8">23</text>
<text x="257.8" y="126.7">48</text>
<text x="47.6" y="133.1">4</text>
<text x="70.5" y="133.1">7</text>
<text x="257.8" y="134.4">24</text>
<text x="257.8" y="136.9">25</text>
<text x="47.6" y="138.2">5</text>
<text x="47.6" y="140.7">8</text>
<text x="70.5" y="138.2">6</text>
<text x="257.8" y="139.4">26</text>
<text x="257.8" y="142">27</text>
<text x="59.4" y="145.4" transform="rotate(-90 59.4 145.4)">2</text>
<text x="242.3" y="149.3" transform="rotate(-90 242.3 149.3)">7</text>
<text x="59.4" y="165.8" transform="rotate(-90 59.4 165.8)">3</text>
<text x="47.6" y="168.7">1</text>
<text x="47.6" y="171.2">4</text>
<text x="70.5" y="171.2">7</text>
<text x="47.6" y="176.3">5</text>
<text x="47.6" y="178.8">8</text>
<text x="70.5" y="176.3">6</text>
<text x="59.4" y="183.5" transform="rotate(-90 59.4 183.5)">2</text>
</g>
<g font-size="1.8" fill="#840084">
<text x="143.5" y="33.2">15V</text>
<text x="155.6" y="39.9">25V</text>
<text x="90.9" y="54.8">50V</text>
<text x="99.1" y="58">6.6x7mm</text>
<text x="43.2" y="68.1">25V</text>
<text x="52.1" y="68.1">25V</text>
<text x="111.8" y="66.9">50V</text>
<text x="128.3" y="70.7">25V</text>
<text x="137.2" y="70.7">25V</text>
<text x="58.4" y="101.2">25V</text>
<text x="32.6" y="102.6">50V</text>
<text x="195" y="113.2">50V</text>
<text x="215.4" y="113.2">50V</text>
</g>
<g font-size="1.8" fill="#0000c2">
<text x="86.4" y="69.6">UVLO</text>
<text x="86.4" y="71.6">VSTART=8V</text>
<text x="86.4" y="73.7">VSTOP=7V</text>
<text x="86.4" y="75.7">RH =</text>
<text x="86.4" y="77.8">RL =</text>
<text x="92" y="77.8">87594R</text>
<text x="92.3" y="75.7">512552R</text>
<text x="100.2" y="77.8">=</text>
<text x="101.7" y="75.7">=</text>
<text x="102.7" y="77.8">100k</text>
<text x="104.2" y="75.7">510k</text>
<text x="86.4" y="79.9">VSTART=7.08V</text>
<text x="86.4" y="81.9">VSTOP=6.11V</text>
</g>
<g font-size="1.8" fill="#989898">
<text x="207" y="122.7">J3</text>
<text x="207" y="125.3">SWD</text>
<text x="208" y="129.1">+3.3V</text>
<text x="208" y="135.4">SWDCLK</text>
<text x="208" y="132.9">SWDIO</text>
<text x="208" y="141.8">RX_In</text>
<text x="208" y="139.3">TX_Out</text>
<text x="208" y="145.6">GND</text>
</g>
<g font-size="1.8" fill="#aaa">
<text x="204.4" y="128">4</text>
<text x="204.4" y="131.8">5</text>
<text x="204.4" y="134.4">3</text>
<text x="204.4" y="140.7">2</text>
<text x="204.4" y="138.2">6</text>
<text x="204.4" y="144.5">1</text>
</g>
</svg>
